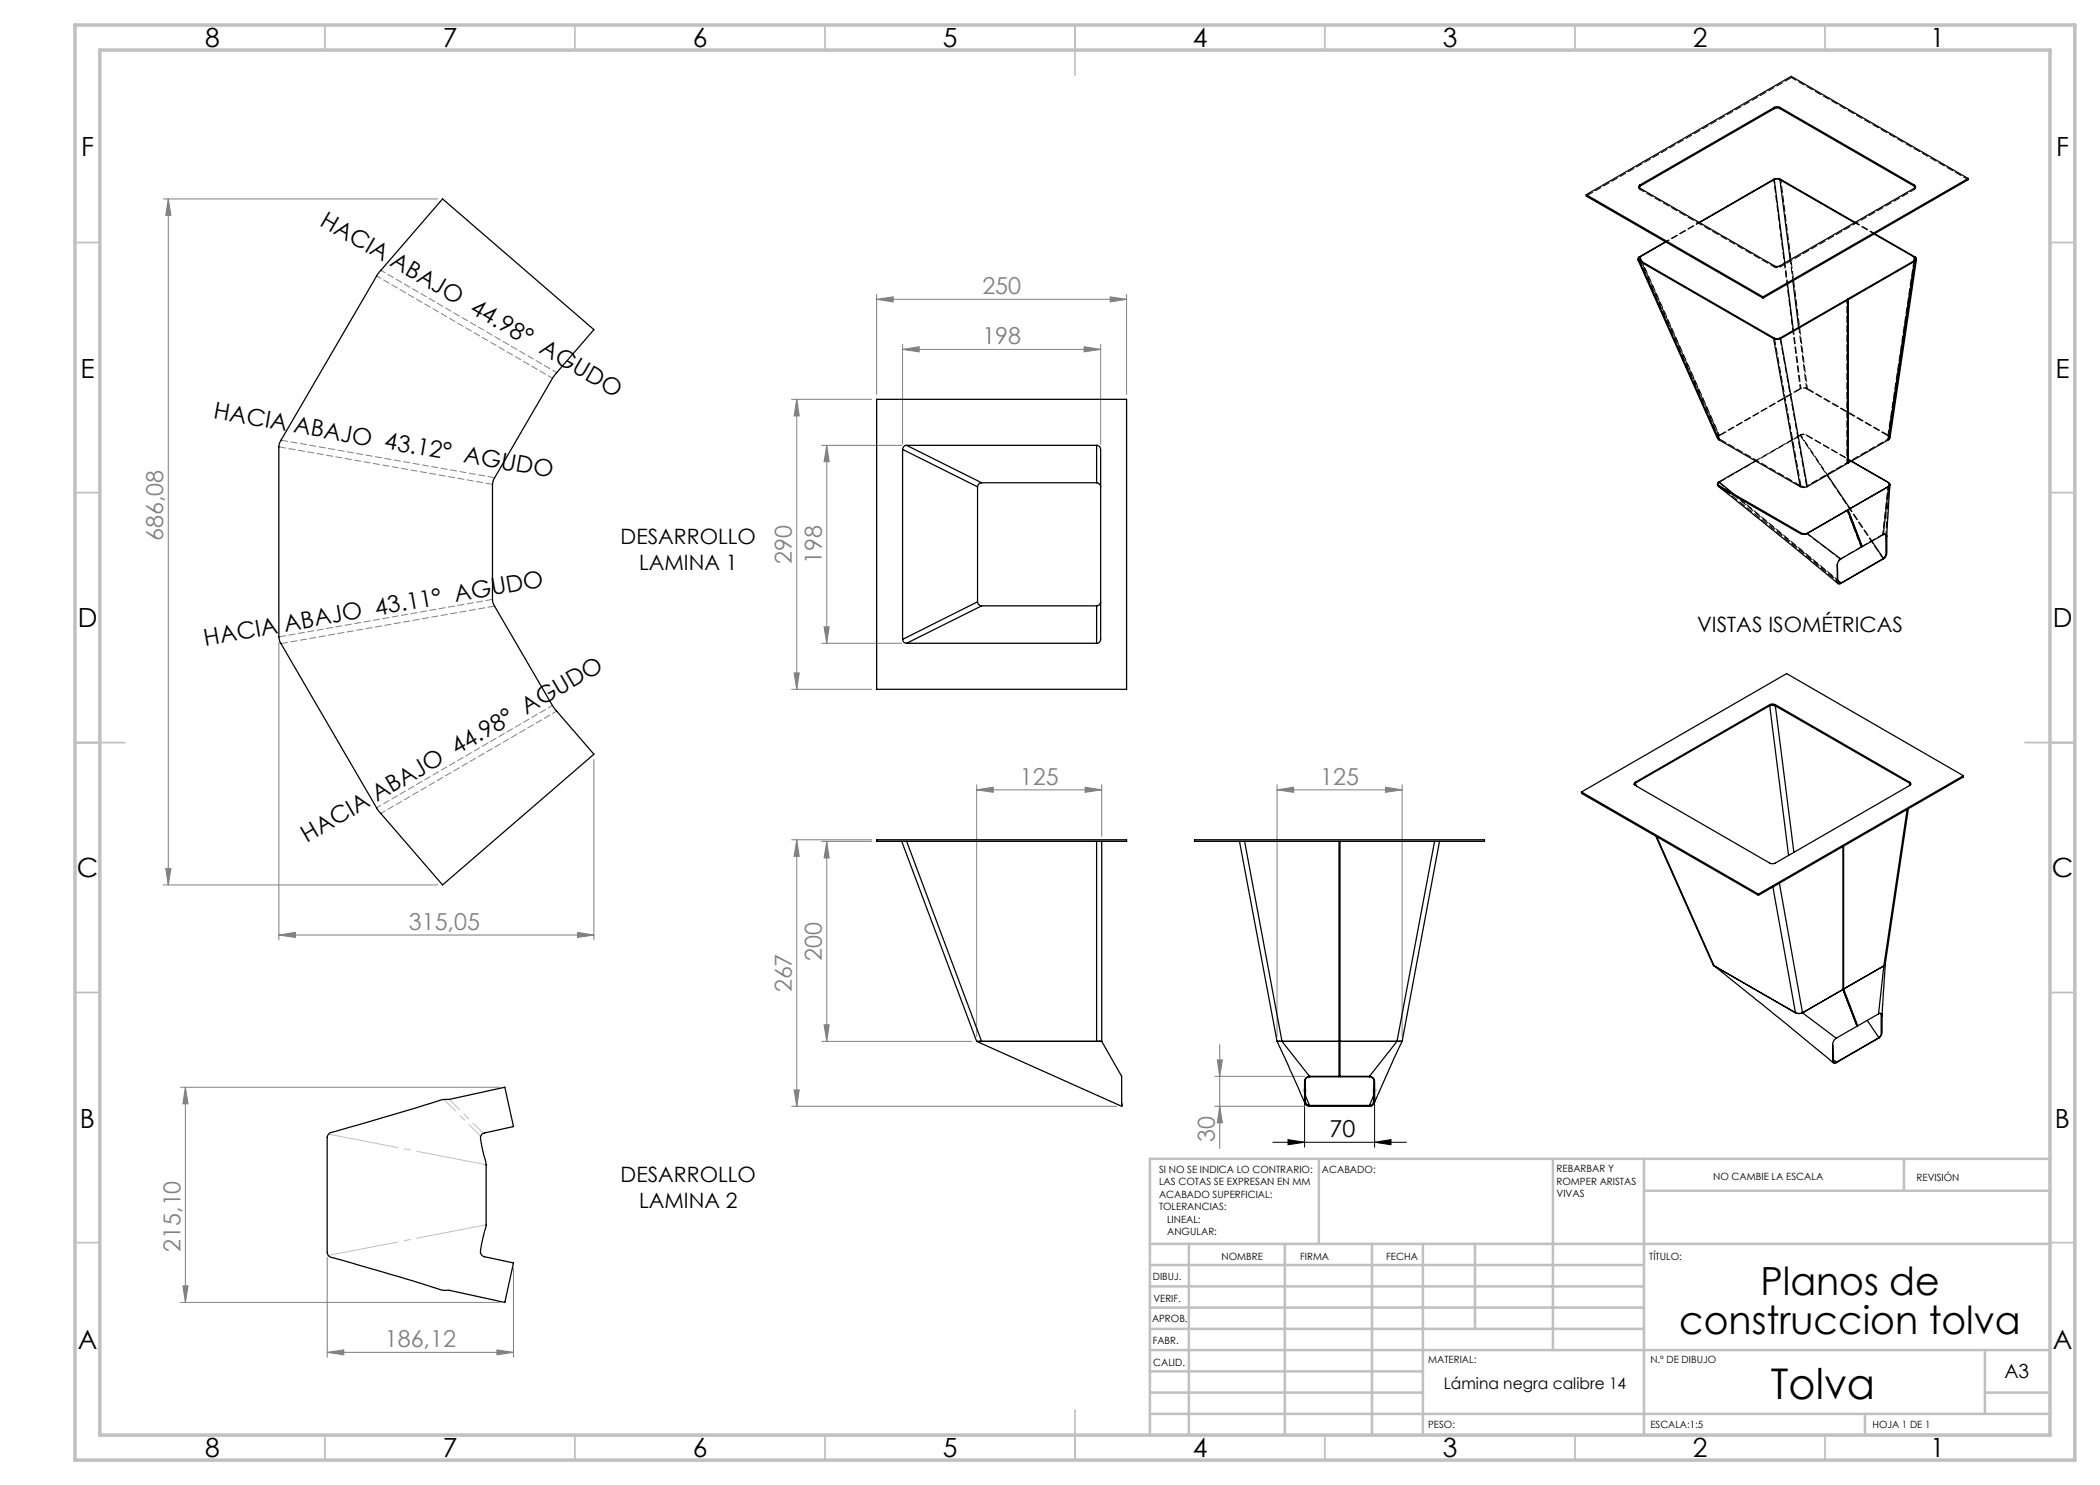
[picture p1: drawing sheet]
<svg xmlns="http://www.w3.org/2000/svg" width="420mm" height="297mm" viewBox="0 0 420 297" stroke-linecap="round" stroke-linejoin="round" font-family="sans-serif">
<path d="M260.9 219.1v10.3M274.9 219.1v10.3M254.6 228.5h26.7M257.6 227.9l3.3 .6-3.3 .4zM274.9 228.5l3.3-.6v1z" fill="none" stroke="#000" stroke-width=".2"/>
<path d="M260.4 218.1h1M260.6 217.7l.7 .7M260.9 217.6v1M261.3 217.7l-.7 .7M274.4 218.1h1M274.6 217.7l.7 .7M274.9 217.6v1M275.3 217.7l-.7 .7" fill="none" stroke="#c0c0c0" stroke-width=".2"/>
<g fill="none" stroke="#808080" stroke-width=".2">
<path d="M32.7 39.8h54.8M33.7 39.8l.5 3.3h-1zM33.7 39.8v137.2M175.3 59.9l3.3-.5v1zM175.3 58.9v20M175.3 59.9h50M222 59.4l3.3 .5-3.3 .5zM225.3 58.9v20M158.3 79.9h16M159.3 79.9l.5 3.3h-1zM159.3 79.9v58M180.5 69.9l3.3-.5v1z"/>
<path d="M180.5 68.9v20M180.5 69.9h39.6M216.8 69.4l3.3 .5-3.3 .5zM220.1 68.9v20M164.3 89.1h16M165.3 89.1l.5 3.3h-1zM165.3 89.1v39.6M55.8 128.4v59.6M158.3 137.9h16M158.8 134.6h1l-.5 3.3zM164.3 128.7h16M164.8 125.4h1l-.5 3.3z"/>
<path d="M118.8 151.9v36.1M195.3 158l3.3-.6v1.1zM195.3 156.9v50.4M195.3 158h25M217 157.4l3.3 .6-3.3 .5zM220.3 156.9v10.4M255.4 158l3.3-.6v1.1zM255.4 158h25M255.4 156.9v50.4M277.1 157.4l3.3 .6-3.3 .5zM280.4 156.9v50.4M32.7 177h54.8"/>
<path d="M33.2 173.7h1l-.5 3.3zM158.3 168h16M159.3 168v53.3M159.3 168l.5 3.3h-1zM164.3 168.3h10M165.3 168.3v40M165.3 168.3l.5 3.3h-1zM55.8 187l3.3-.5v1zM55.8 187h63M115.5 186.5l3.3 .5-3.3 .5zM36.1 217.4h63.9M37.1 217.4v43.1"/>
<path d="M37.1 217.4l.5 3.4h-1zM158.8 218h1l-.5 3.3zM164.3 208.3h30M164.8 205h1l-.5 3.3zM243 215.3h17.9M243.5 212h1l-.6 3.3zM243.9 208.9v20.8M158.3 221.3h65M243 221.3h17.9M243.9 221.3l.6 3.3h-1zM36.6 257.2h1l-.5 3.3zM65.4 251.5v20"/>
<path d="M102.7 253.6v17.9M36.1 260.5h63.9M65.4 270.5l3.4-.5v1zM65.4 270.5h37.3M99.4 270l3.3 .5-3.3 .5z"/>
</g>
<path d="M110.5 75.7l-35.2-20.5M111.4 74.5l-35.2-20.4M110.5 141.1l-35.2 20.5M111.4 142.2l-35.2 20.5" fill="none" stroke="#808080" stroke-width=".2" stroke-dasharray="1.3 .6" stroke-dashoffset=".3"/>
<path d="M98.5 96.9l-42.7-7.5M98.9 95.5l-42.7-7.5M98.5 119.9l-42.7 7.5M98.9 121.2l-42.7 7.5" fill="none" stroke="#808080" stroke-width=".2" stroke-dasharray="1.3 .6" stroke-dashoffset="-.1"/>
<path d="M65.7 226.8l31.6 6.2M97.3 245l-31.6 6.1" fill="none" stroke="#c0c0c0" stroke-width=".2" stroke-dasharray="15.2 1.3 1.3 1.3" stroke-dashoffset="1.1"/>
<path d="M89.9 219.9l6.8 6.8" fill="none" stroke="#c0c0c0" stroke-width=".2" stroke-dasharray="15.2 1.3 1.3 1.3" stroke-dashoffset="12.3"/>
<path d="M88.7 219.9l7.5 7.4" fill="none" stroke="#c0c0c0" stroke-width=".2" stroke-dasharray="15.2 1.3 1.3 1.3" stroke-dashoffset="11.9"/>
<g fill="none" stroke="#c0c0c0" stroke-width=".35">
<path d="M65 5v5M115 5v5M165 5v5M215 5v10M265 5v5M315 5v5M365 5v5M15 48.5h5M410 48.5h5M15 98.5h5M410 98.5h5M15 148.5h10"/>
<path d="M405 148.5h10M15 198.5h5M410 198.5h5M15 248.5h5M410 248.5h5M65 287v5M115 287v5M165 287v5M215 282v10M265 287v5M315 287v5M365 287v5"/>
</g>
<g fill="none" stroke="#c0c0c0" stroke-width=".5">
<path d="M263.8 231.8v17M310.6 231.8v38.2M328.8 231.8v55.2M328.8 238.2h81.2M380.8 231.8v6.4M410 231.8h-180v55.2M230 248.8h180M230 257.3h98.8M230 253h98.8M237.8 248.8v38.2M257 248.8v38.2M274.4 248.8v38.2"/>
<path d="M284.6 248.8v38.2M295 248.8v17M230 265.8h98.8M230 261.5h98.8M230 278.5h54.6M230 274.3h54.6M230 270h180M397 278.5h13M397 270v12.8M230 282.8h180M373 282.8v4.2"/>
</g>
<path d="M15 5h400v287h-400zM20 10h390v277h-390z" fill="none" stroke="#c0c0c0" stroke-width=".7"/>
<path d="M274.9 228.5l3.3-.6v1zM257.6 227.9l3.3 .6-3.3 .4z" fill="#000"/>
<g fill="#808080">
<path d="M99.4 270l3.3 .5-3.3 .5zM65.4 270.5l3.4-.5v1zM222 59.4l3.3 .5-3.3 .5zM175.3 59.9l3.3-.5v1z"/>
<path d="M195.3 158l3.3-.6v1.1zM217 157.4l3.3 .6-3.3 .5z"/>
<path d="M55.8 187l3.3-.5v1zM115.5 186.5l3.3 .5-3.3 .5z"/>
<path d="M180.5 69.9l3.3-.5v1zM216.8 69.4l3.3 .5-3.3 .5z"/>
<path d="M158.8 218h1l-.5 3.3zM159.3 168l.5 3.3h-1zM164.8 205h1l-.5 3.3zM165.3 168.3l.5 3.3h-1z"/>
<path d="M159.3 79.9l.5 3.3h-1zM158.8 134.6h1l-.5 3.3zM165.3 89.1l.5 3.3h-1zM164.8 125.4h1l-.5 3.3zM243.5 212h1l-.6 3.3zM243.9 221.3l.6 3.3h-1z"/>
<path d="M33.7 39.8l.5 3.3h-1zM33.2 173.7h1l-.5 3.3z"/>
<path d="M37.1 217.4l.5 3.4h-1zM36.6 257.2h1l-.5 3.3z"/>
<path d="M255.4 158l3.3-.6v1.1zM277.1 157.4l3.3 .6-3.3 .5z"/>
</g>
<g fill="none" stroke="#000" stroke-width=".25">
<path d="M88.5 39.8l30.3 26.1-8.1 9.5-12 20.5-.2 1v23l.1 .7 12.1 20.9 8.1 9.3-30.3 26.2-13-15.1-19.5-33.5-.2-1v-38l.1-.8 19.7-33.8zM317.3 38.9l35.3 20.5M317.3 38.9v.3l35.3 20.4M328 37l-.3 .3 .3 .3 26.9 15.6 .5 .1 .6-.1 26.9-15.6 .2-.3-.2-.3M328 37.2l-.2 .3M328 37v.2M354.7 35.9l.7-.2 .7 .2M354.7 35.9l-14.9 8.6M354.7 35.9h.2M354.9 21.5l.5-.2 .6 .2M354.9 21.7l.5-.1 .6 .1M354.9 35.9l.5-.1 .6 .1"/>
<path d="M354.9 21.5l-26.9 15.5M354.9 21.5v.2M354.9 21.7l-26.9 15.5M354.9 35.9l-15 8.6M354.9 35.9l2.1 16.7M356 21.5l26.9 15.5M356 21.5v.2M356 21.7l26.9 15.5M356 35.9l14.9 8.7M356 35.9l2 16.1M356.1 35.9h-.1M356.1 35.9l15 8.6"/>
<path d="M382.9 37.2l.1 .3M382.9 37v.2M393.6 35.7l-35.4-20.4-40.9 23.6M393.6 35.7l-41 23.7M393.6 35.7v.2l-41 23.7M327.6 52l15.9 35.7M327.8 51.4a.44 .44 0 0 0-.2 .6l.2 .2M327.8 52.2l26.9 15.5M327.8 52.2l15.9 35.7M327.8 51.4h.2M328 51.4l-.3 .3 .3 .4M328 52.1l-.2 .1"/>
<path d="M328 52.1l26.9 15.5M328 51.4l.4 .9M333.1 48.4l-5.3 3M333.2 48.4l-5.2 3M352.6 59.4v.2M357.5 56.8l1.2 9.3M358.6 56.2l1.1 9.3M369.5 59.8v32.9l-8 4.6M369.5 59.8l.1 .1M369.6 59.9v32.7M374.8 46.8l8.1 4.6M374.9 46.7l8.1 4.7"/>
<path d="M382.9 51.4l.2 .4-.2 .3M382.9 52.1l-13.4 7.7M382.9 52.1l.1 .1M382.9 51.4l-.1 .8M383 51.4a.44 .44 0 0 1 .2 .6l-.2 .2M383 52.2l-13.4 7.7M383 52.2l-5.3 35.7M383 51.4h-.1M383.3 51.9l-5.3 35.7M175.3 79.9h50v58h-50zM354.7 67.7l.7 .2 .7-.2M354.7 67.7l5.3 29.6"/>
<path d="M354.9 67.6l.5 .2 .6-.2M354.9 67.6l-.2 .1M356 67.6l.1 .1M356 67.6l13.4-7.7 .1 .1-13.4 7.7M356.1 67.7l5.4 29.6M180.5 89.9v38M180.5 89.9l15 7.5M181.3 89.1a.78 .78 0 0 0-.8 .8M181.3 89.1h38M181.3 89.1l15 7.5M195.5 97.4v23M196.3 96.6a.85 .85 0 0 0-.8 .8"/>
<path d="M196.3 96.6h23M219.3 89.1h.2a.82 .82 0 0 1 .6 .8v38a.78 .78 0 0 1-.8 .8M219.3 96.6h.2a.82 .82 0 0 1 .6 .8M219.3 89.1v7.5M343.5 87.7l.2 .2M343.6 96.6l-.1 .4 .4 .4 15.7 9a1.8 1.8 0 0 0 1.9 .3M343.7 97.3l14.2 11.4 9.7 8M343.7 87.9l16.3 9.4M343.8 96.4a.48 .48 0 0 0-.2 .5 .48 .48 0 0 0 .4 .4l16.3 9.3 1 .1M343.8 96.4l3 2.4M351.1 92.2l-7.3 4.2M360 97.3l.8 .2 .7-.2"/>
<path d="M365.5 95l4.5 6.7M369.5 92.5l.1 .1M370.2 92.2l6.9 4a.65 .65 0 0 1 .6 .4 .65 .65 0 0 1-.1 .7M370.3 92.2l7.5 4.4a.42 .42 0 0 1-.1 .7M377.6 97.3l-8.1 4.7M377.6 97.3h.1M377.7 87.9l-8.1 4.7M377.7 97.3l-8.1 4.6M377.7 97.3l-1 9.6M378 87.6l-.3 .3M378 96.9l-.6 10.5M361.3 106.7h.2"/>
<path d="M361.5 106.7l6.7 5.1M367.5 113l.1 3.2a.45 .45 0 0 0 .6 .4M367.6 116.1l.6 .5M368.2 111.8a1.49 1.49 0 0 0-.7 1.3v2.7a.6 .6 0 0 0 0 .7 .6 .6 0 0 0 .5 .3l.2-.1M368.2 116.6v.1M369.5 102.1l2.8 7.3-4.1 2.4M369.5 102.1l-8 4.6M369.5 102.1l-8.2 4.6M369.5 102l3 7.3M369.6 101.9l2.9 7.4M369.6 101.9l-.1 .1M374.4 108.2l2.3 3.5"/>
<path d="M376.7 106.9a.44 .44 0 0 1 .5 0 .44 .44 0 0 1 .2 .5v3.2a1.49 1.49 0 0 1-.7 1.2M376.7 106.9l-4.2 2.4M376.7 111.8l-8.5 4.9M376.7 111.7l-8.5 4.9M376.7 111.7v.1M376.8 106.8l.4 .3v3.1a1.6 1.6 0 0 1-.5 1.5M180.5 127.9l.1 .1a.74 .74 0 0 0 .7 .7M181.3 128.7h38M195.5 120.4v.1a.82 .82 0 0 0 .8 .7M195.5 120.4l-15 7.5M196.3 121.2l-15 7.5M196.3 121.2h23"/>
<path d="M219.3 121.2v7.5M220.1 120.4a.85 .85 0 0 1-.8 .8M316.3 158.4l35.4 20.4M316.3 158.4v.3l35.4 20.4M327.1 156.5l-.3 .3 .3 .3 26.9 15.6 .5 .1 .6-.2 26.9-15.5 .2-.3-.2-.3M327.1 156.6l-.3 .3 .3-.2M327.1 156.5v.1M327.1 156.6l.2 .7M353.9 140.9l.6-.1 .6 .1M353.9 141.2l.6-.2 .6 .2M353.9 141.1l.6-.1 .6 .2M353.9 140.9l-26.8 15.6"/>
<path d="M353.9 141.1l-26.8 15.5M353.9 140.9v.2M353.9 141.1l3.8 30M355.1 140.9l26.9 15.6M355.1 141.2l26.9 15.5M355.1 140.9v.3M355.1 141.2l3.7 29.3M382 156.7l.1 .2M382 156.5v.2M382 156.7l-.1 .4M392.7 155.1l-35.4-20.4-41 23.7M392.7 155.1l-41 23.7"/>
<path d="M392.7 155.1v.3l-41 23.7M175.3 168h50v.3h-50zM180.3 168.3l15 40M181.3 168.3l15 40M219.3 168.3v40M220.3 168.3v40M238.9 168h58v.3h-58zM247.9 168.3l7.5 40M248.9 168.3h.1M248.9 168.3l7.5 40M267.8 168.3v47.1h-5.9M268 168.3v47.1h5.9"/>
<path d="M286.9 168.3h.1M286.9 168.3l-7.5 40M287.9 168.3l-7.5 40M331.2 167.2l11.4 25.7M331.3 167.3l11.5 25.9M351.7 178.8v.3M354.6 177.4l4.5 25.2M355.9 176.7l4.6 25.9M368.6 169.3v28.6l-8.1 4.7M368.7 169.2v28.6M381.4 161.9l-4.6 31.3M381.7 161.7l-4.7 31.1"/>
<path d="M342.6 192.9l.2 .3M342.6 192.9l.4 .3 15.6 9.1a1.75 1.75 0 0 0 1.9 .3M342.7 193.1l14.3 11.5 9.7 8M342.8 193.2l16.3 9.4M368.6 197.7l.1 .1M368.6 197.8l2.8 7.4-4.2 2.4M368.7 197.8h-.1M368.7 197.8l2.8 7.4M376.8 193.2l-8.1 4.6M376.8 193.2l-1.1 9.6M377 192.9l-.2 .3M377 192.8l-.6 10.4"/>
<path d="M377 192.8l-.2 .4M195.3 208.3h1M195.3 208.3h25M195.3 208.3l29 13M196.3 208.3h23M219.3 208.3h1M219.9 208.2l.2 .1M220.3 208.3l4 7v6M255.4 208.3l5.6 12.4M255.4 208.3h1M255.8 208.2l.1 .1M256.4 208.3h11.4"/>
<path d="M256.4 208.3l5.5 7M261.1 219.2l.8 1.9M261.9 215.4a.83 .83 0 0 0-.8 1v3.8a.88 .88 0 0 0 .8 .9M261.9 215.3a.97 .97 0 0 0-1 1v3.4a1.18 1.18 0 0 0 1 1.6M261.9 215.3v.1M261.9 215.3h5.9M268 208.3h11.4M268 215.3h5.9M273.9 215.4a.85 .85 0 0 1 .9 .9l-.1 3.4a1.07 1.07 0 0 1-.8 1.4M273.9 215.3a1.18 1.18 0 0 1 1 1.5v3.4a1.02 1.02 0 0 1-1 1.1M273.9 215.3v.1M274.7 219.2l-.8 1.9"/>
<path d="M279.4 208.3h1M279.4 208.3l-5.5 7M280 208.2l-.1 .1M280.4 208.3l-5.6 12.4M359.1 202.6l.7 .1 .7-.1M360.4 202.6h.1M360.5 202.6l6.7 5M366.5 208.9l.1 3.1a.41 .41 0 0 0 .2 .4 .41 .41 0 0 0 .5 0M366.6 211.9l.7 .5M367.2 207.6a1.49 1.49 0 0 0-.7 1.3v2.8a.6 .6 0 0 0 0 .6 .6 .6 0 0 0 .6 .3l.1-.1M367.3 212.4l-.1 .1M371.4 205.2h.1"/>
<path d="M373.5 204.1l2.3 3.4M375.7 202.8a.44 .44 0 0 1 .6-.1 .44 .44 0 0 1 .1 .6v3.1a1.38 1.38 0 0 1-.7 1.2M375.7 202.8l-4.2 2.4M375.7 207.6l-8.5 4.9M375.8 207.5l-8.5 4.9M375.8 207.5l-.1 .1M376 202.7l.2 .4v3a1.68 1.68 0 0 1-.4 1.4M65.7 226.8a29.2 29.2 0 0 1 5.9-1.8l16.7-5 1.6-.1 11.1-2.5 1.7 7.9-5.8 1.3-.5 .2-.3 .7 1.1 5.5v12l-.9 3.7a2.47 2.47 0 0 0 .1 2.4l.3 .2 6 1.3-1.7 7.9-11.2-2.4-1.6-.1-8.2-2.6-13.3-3.8a1.15 1.15 0 0 1-1.3-1.1v-23zM224.3 220.5v.8M261.9 221.1h12M261.9 221.3h12M261.9 221.1v.2"/>
<path d="M273.9 221.1v.2"/>
</g>
<path d="M328.4 52.3l15.5 34.8M339.8 44.5l-6.7 3.8M339.9 44.5l-6.7 3.9M354.9 53.4l.5 .1 .6-.1M361.3 77.8l-.5-.2-.6 .1M360.1 87l5.4 8M360.2 97.2l.6 .1 .5-.1M377.6 97.3l-1.1 9.6" fill="none" stroke="#000" stroke-width=".2" stroke-dasharray="1.3 .6" stroke-dashoffset=".6"/>
<g fill="none" stroke="#000" stroke-width=".2" stroke-dasharray="1.3 .6">
<path d="M358.3 15.3v.2M327.8 37.3v.3M327.8 37.4v.3l.2 .2M328 37.6v.3M382.9 37.6v.3M382.9 37.9l.2-.2v-.3M383.1 37.6v-.3M354.9 53.1v.3M356 53.1v.3M360.2 77.7h-.2M361.3 77.8l.2-.1M343.8 96.5l24.4 20.2"/>
<path d="M343.8 96.5l-.3 .2M343.8 96.5v-.1M343.9 87.1h-.1M343.9 87.8l-.1 .1M360 87.1l16.7 24.7M360 87.1l.1-.1M360.2 97.2l-.2 .1M361.3 97.2l.2 .1M361.3 87l-.1-.1M369.4 92.6h.1M377.6 87.8l.1 .1M377.6 87.1h.1"/>
<path d="M378 87.6l-.3-.5M367.5 112.9v.1M368.2 111.8h-.1M372.3 109.4h-.1M376.7 106.9h-.2M376.8 106.8l-.3 .1M377 106.8h-.2"/>
</g>
<path d="M328 37.9l26.9 15.5M356 53.4l26.9-15.5M357 52.6l.5 4.2M358.1 52l.5 4.2M343.8 97.1l24 19.4M343.9 87.1l-.2 .3 .2 .4M377.6 87.8l.2-.3-.2-.4" fill="none" stroke="#000" stroke-width=".2" stroke-dasharray="1.3 .6" stroke-dashoffset=".4"/>
<path d="M358.3 15.5l-41 23.7M361.3 77.8l16.3 9.3M361.5 77.7l16.2 9.4M343.8 87.1l16.2-9.4M343.8 96.5l16.2-9.4M343.9 87.1l16.3-9.4M360.2 97.2l-16.3-9.4" fill="none" stroke="#000" stroke-width=".2" stroke-dasharray="1.3 .6" stroke-dashoffset="-.2"/>
<path d="M393.6 35.9l-35.3-20.4M359.8 65.5l1.5 12.3M351.1 92.2l9-5.2M361.3 106.7l6.8 5.1" fill="none" stroke="#000" stroke-width=".2" stroke-dasharray="1.3 .6" stroke-dashoffset=".2"/>
<path d="M354.9 67.6l5.3 29.6M356 67.6l5.3 29.6" fill="none" stroke="#000" stroke-width=".2" stroke-dasharray="1.3 .6" stroke-dashoffset="-.1"/>
<path d="M354.7 35.9l5.3 41.8M356.2 35.9l5.3 41.8M369.4 59.9v32.7M358.7 66.1l1.5 11.6M346.8 98.8l20.8 17.2M370.3 92.2l-8.8-5a1.08 1.08 0 0 0-1.4-.2M370.3 92.2l-8.4-4.8a1.72 1.72 0 0 0-1.9-.3M369.4 102l2.8 7.4M370 101.7l4.4 6.5" fill="none" stroke="#000" stroke-width=".2" stroke-dasharray="1.3 .6" stroke-dashoffset=".5"/>
<path d="M374.8 46.8l-3.9-2.3M375 46.7l-3.9-2.2M343.8 87.1l-.2 .2-.1 .4" fill="none" stroke="#000" stroke-width=".2" stroke-dasharray="1.3 .6" stroke-dashoffset=".3"/>
<path d="M327.8 51.9l15.9 35.7M327.9 51.4l15.9 35.7M328 52.1l15.9 35.7M382.8 52.2l-5.2 34.9M368.1 111.8l4.1-2.4M372.4 109.3l4.1-2.4M377.2 107.4l.6-10.5" fill="none" stroke="#000" stroke-width=".2" stroke-dasharray="1.3 .6" stroke-dashoffset=".1"/>
<path d="M382.9 52.1l-5.3 35.7M383 51.4l-5.3 35.7M361.5 77.7l-.7-.2-.8 .2M369.4 92.6l-8.1 4.6M377.6 87.8l-8.1 4.7M377.8 87.5l5.3-35.7M368.1 111.8a1.15 1.15 0 0 0-.6 1.2" fill="none" stroke="#000" stroke-width=".2" stroke-dasharray="1.3 .6" stroke-dashoffset=".7"/>
<text font-size="8.5" x="354.2" y="279.7">Tolva</text>
<g font-size="7.8">
<text x="352.1" y="259.1">Planos de</text>
<text x="335.9" y="266.8">construccion tolva</text>
</g>
<g font-size="5.3">
<text x="41" y="9.5">8</text>
<text x="88.5" y="9.5">7</text>
<text x="138.5" y="9.5">6</text>
<text x="188.5" y="9.5">5</text>
<text x="238.5" y="9.5">4</text>
<text x="288.5" y="9.5">3</text>
<text x="338.5" y="9.5">2</text>
<text x="386" y="9.5">1</text>
<text x="16.2" y="31.2">F</text>
<text x="411.2" y="31.2">F</text>
<text x="16.1" y="75.5">E</text>
<text x="411.1" y="75.5">E</text>
<text x="15.5" y="125.5">D</text>
<text x="410.5" y="125.5">D</text>
<text x="15.4" y="175.5">C</text>
<text x="410.4" y="175.5">C</text>
<text x="16" y="225.5">B</text>
<text x="411" y="225.5">B</text>
<text x="15.5" y="269.7">A</text>
<text x="410.5" y="269.7">A</text>
<text x="41" y="291.5">8</text>
<text x="88.5" y="291.5">7</text>
<text x="138.5" y="291.5">6</text>
<text x="188.5" y="291.5">5</text>
<text x="238.5" y="291.5">4</text>
<text x="288.5" y="291.5">3</text>
<text x="338.5" y="291.5">2</text>
<text x="386" y="291.5">1</text>
</g>
<g font-size="4.7">
<text x="63.7" y="44.9" transform="rotate(30 63.7 44.9)">HACIA ABAJO 44.98° AGUDO</text>
<text x="42.5" y="83.7" transform="rotate(10 42.5 83.7)">HACIA ABAJO 43.12° AGUDO</text>
<text x="41.1" y="129.1" transform="rotate(-10 41.1 129.1)">HACIA ABAJO 43.11° AGUDO</text>
<text x="61.4" y="168.5" transform="rotate(-30 61.4 168.5)">HACIA ABAJO 44.98° AGUDO</text>
<text x="265.9" y="227.4">70</text>
</g>
<g font-size="4.7" fill="#808080">
<text x="196.5" y="58.8">250</text>
<text x="196.5" y="68.8">198</text>
<text x="32.7" y="108.2" transform="rotate(-90 32.7 108.2)">686,08</text>
<text x="158.3" y="112.7" transform="rotate(-90 158.3 112.7)">290</text>
<text x="164.3" y="112.7" transform="rotate(-90 164.3 112.7)">198</text>
<text x="204" y="156.9">125</text>
<text x="264" y="156.9">125</text>
<text x="81.8" y="186">315,05</text>
<text x="164.3" y="192.1" transform="rotate(-90 164.3 192.1)">200</text>
<text x="158.3" y="198.5" transform="rotate(-90 158.3 198.5)">267</text>
<text x="243" y="228.4" transform="rotate(-90 243 228.4)">30</text>
<text x="36.1" y="250.3" transform="rotate(-90 36.1 250.3)">215,10</text>
<text x="77" y="269.4">186,12</text>
</g>
<g font-size="4.2">
<text x="124.1" y="108.8">DESARROLLO</text>
<text x="127.8" y="114">LAMINA 1</text>
<text x="339.4" y="126.5">VISTAS ISOMÉTRICAS</text>
<text x="124.1" y="236.4">DESARROLLO</text>
<text x="127.8" y="241.6">LAMINA 2</text>
</g>
<text font-size="3.9" x="400.9" y="275.5">A3</text>
<text font-size="3.2" x="288.7" y="277.9">Lámina negra calibre 14</text>
<g font-size="2">
<text x="231.8" y="234.6">SI NO SE INDICA LO CONTRARIO:</text>
<text x="231.8" y="237.1">LAS COTAS SE EXPRESAN EN MM</text>
<text x="231.8" y="239.6">ACABADO SUPERFICIAL:</text>
<text x="264.4" y="234.6">ACABADO:</text>
<text x="311.3" y="234.5">REBARBAR Y</text>
<text x="311.3" y="237">ROMPER ARISTAS</text>
<text x="311.3" y="239.5">VIVAS</text>
<text x="342.6" y="236">NO CAMBIE LA ESCALA</text>
<text x="383.3" y="236.2">REVISIÓN</text>
<text x="231.8" y="242.1">TOLERANCIAS:</text>
<text x="233.4" y="244.6">LINEAL:</text>
<text x="233.4" y="247.1">ANGULAR:</text>
<text x="244.3" y="252">NOMBRE</text>
<text x="260" y="251.9">FIRMA</text>
<text x="277.2" y="251.9">FECHA</text>
<text x="329.9" y="251.9">TÍTULO:</text>
<text x="230.6" y="256.1">DIBUJ.</text>
<text x="230.7" y="260.3">VERIF.</text>
<text x="230.4" y="264.4">APROB.</text>
<text x="230.5" y="268.8">FABR.</text>
<text x="230.7" y="273.1">CALID.</text>
<text x="285.6" y="272.5">MATERIAL:</text>
<text x="330.1" y="272.5">N.º DE DIBUJO</text>
<text x="285.6" y="285.5">PESO:</text>
<text x="330.1" y="285.6">ESCALA:1:5</text>
<text x="374.5" y="285.6">HOJA 1 DE 1</text>
</g>
</svg>
